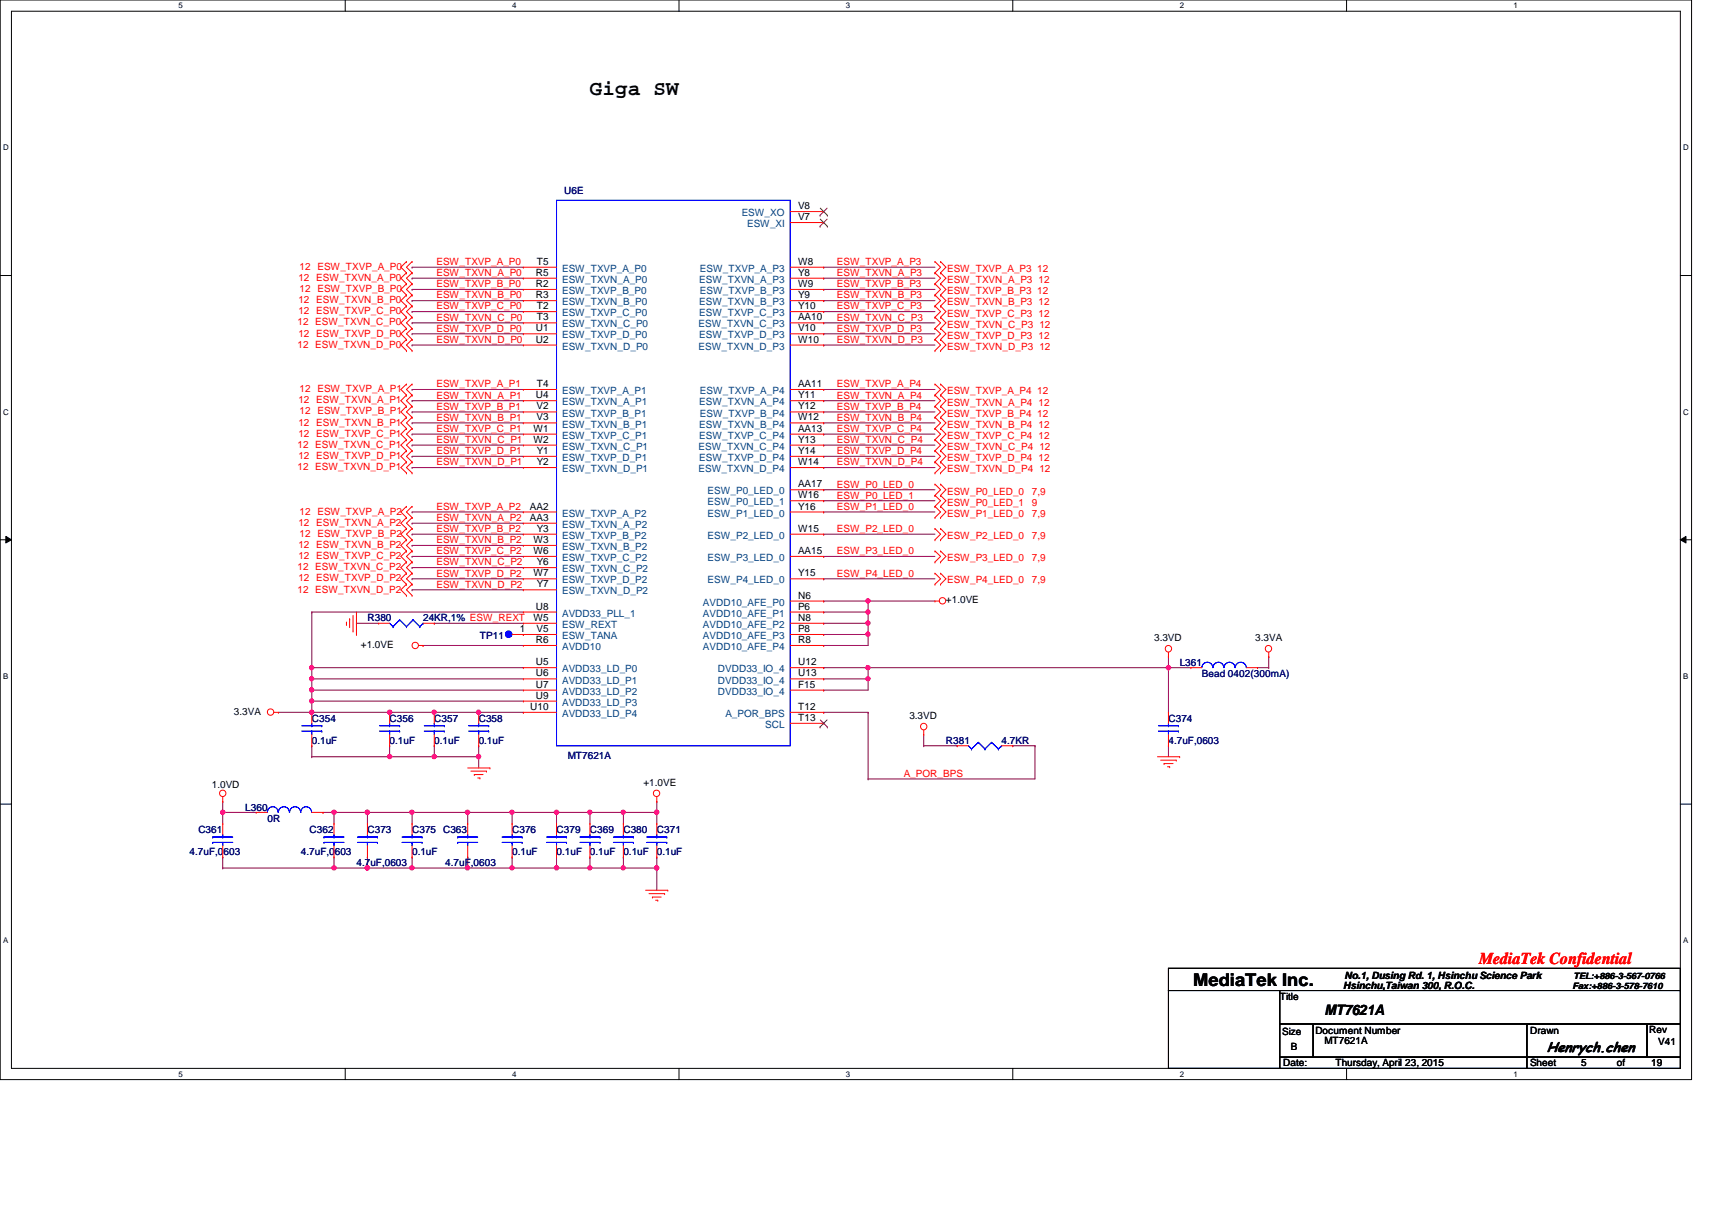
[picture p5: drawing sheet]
<svg xmlns="http://www.w3.org/2000/svg" width="297mm" height="210mm" viewBox="0 0 297 210" stroke-linecap="round" stroke-linejoin="round" font-family="sans-serif">
<path d="M0 0h293.5v187.3h-293.5zM2 1.9h289.5v183.4h-289.5z" fill="none" stroke="#000" stroke-width=".17"/>
<g fill="#fff">
<path d="M30.9 .2h.8v1.5h-.8z"/>
<path d="M30.9 185.5h.8v1.6h-.8z"/>
</g>
<path d="M59.9 0v1.9M59.9 185.3v2" fill="none" stroke="#000" stroke-width=".17"/>
<g fill="#fff">
<path d="M88.9 .2h.7v1.5h-.7z"/>
<path d="M88.9 185.5h.7v1.6h-.7z"/>
</g>
<path d="M117.8 0v1.9M117.8 185.3v2" fill="none" stroke="#000" stroke-width=".17"/>
<g fill="#fff">
<path d="M146.8 .2h.7v1.5h-.7z"/>
<path d="M146.8 185.5h.7v1.6h-.7z"/>
</g>
<path d="M175.7 0v1.9M175.7 185.3v2" fill="none" stroke="#000" stroke-width=".17"/>
<g fill="#fff">
<path d="M204.7 .2h.7v1.5h-.7z"/>
<path d="M204.7 185.5h.7v1.6h-.7z"/>
</g>
<path d="M233.6 0v1.9M233.6 185.3v2" fill="none" stroke="#000" stroke-width=".17"/>
<g fill="#fff">
<path d="M262.6 .2h.8v1.5h-.8z"/>
<path d="M262.6 185.5h.8v1.6h-.8z"/>
<path d="M.5 24.8h1v1.6h-1z"/>
<path d="M292.1 24.8h.9v1.6h-.9z"/>
<path d="M.5 70.7h1v1.5h-1z"/>
<path d="M292.1 70.7h.9v1.5h-.9z"/>
</g>
<path d="M0 47.8h2M291.5 47.8h2" fill="none" stroke="#000" stroke-width=".17"/>
<g fill="#fff">
<path d="M.5 116.5h.9v1.6h-.9z"/>
<path d="M292.1 116.5h.8v1.6h-.8z"/>
</g>
<path d="M0 93.6h2M1 93l1 .6-1 .6zM291.5 93.6l1-.6v1.2zM291.5 93.6h2" fill="none" stroke="#000" stroke-width=".17"/>
<path d="M1 93l1 .6-1 .6zM291.5 93.6l1-.6v1.2z" fill="#000"/>
<g fill="#fff">
<path d="M.5 162.4h.9v1.5h-.9z"/>
<path d="M292.1 162.4h.8v1.5h-.8z"/>
</g>
<path d="M0 139.5h2M291.5 139.5h2" fill="none" stroke="#000" stroke-width=".17"/>
<g fill="none" stroke="#800040" stroke-width=".17">
<path d="M142.9 85h.1M142.9 86.9h.1M142.9 88.8h.1M142.9 92.7h.1M142.9 96.5h.1M142.9 85h19.3M142.9 86.9h19.3M142.9 88.8h19.3M142.9 92.7h19.3M142.9 96.5h19.3M142.9 100.4h.1M142.9 100.4h19.3"/>
<path d="M54.1 129.4h.1M54.1 131.3h.1M54.1 129.4v1.9M67.6 129.4h.1M67.6 129.4v1.9h-13.5M58 140.9h.1M58 140.9h5.8"/>
</g>
<circle cx="63.7" cy="140.9" r=".37" fill="#f0f"/>
<circle cx="63.7" cy="140.9" r=".37" fill="none" stroke="#f0f" stroke-width=".17"/>
<circle cx="58" cy="140.9" r=".37" fill="#f0f"/>
<circle cx="58" cy="140.9" r=".37" fill="none" stroke="#f0f" stroke-width=".17"/>
<path d="M58 148.7h.1M58 148.7v1.9M108.2 150.6h.1M108.2 150.6h5.8" fill="none" stroke="#800040" stroke-width=".17"/>
<circle cx="113.9" cy="150.6" r=".37" fill="#f0f"/>
<circle cx="113.9" cy="150.6" r=".37" fill="none" stroke="#f0f" stroke-width=".17"/>
<circle cx="108.1" cy="150.6" r=".37" fill="#f0f"/>
<circle cx="108.1" cy="150.6" r=".37" fill="none" stroke="#f0f" stroke-width=".17"/>
<path d="M38.6 140.9h.1M38.6 140.9h5.8" fill="none" stroke="#800040" stroke-width=".17"/>
<circle cx="38.7" cy="140.9" r=".37" fill="#f0f"/>
<circle cx="38.7" cy="140.9" r=".37" fill="none" stroke="#f0f" stroke-width=".17"/>
<path d="M38.6 140.9h.1M38.6 140.9v2M71.5 150.6h.1M71.5 150.6h9.6M96.6 140.9h.1M96.6 140.9v2" fill="none" stroke="#800040" stroke-width=".17"/>
<circle cx="81.1" cy="150.6" r=".37" fill="#f0f"/>
<circle cx="81.1" cy="150.6" r=".37" fill="none" stroke="#f0f" stroke-width=".17"/>
<path d="M56 140.9h.1M56 140.9h2M88.9 140.9h.1M88.9 140.9v2" fill="none" stroke="#800040" stroke-width=".17"/>
<circle cx="88.8" cy="140.9" r=".37" fill="#f0f"/>
<circle cx="88.8" cy="140.9" r=".37" fill="none" stroke="#f0f" stroke-width=".17"/>
<path d="M71.5 148.7h.1M71.5 148.7v1.9" fill="none" stroke="#800040" stroke-width=".17"/>
<circle cx="71.5" cy="150.6" r=".37" fill="#f0f"/>
<circle cx="71.5" cy="150.6" r=".37" fill="none" stroke="#f0f" stroke-width=".17"/>
<path d="M63.8 140.9h.1M63.8 140.9h7.7" fill="none" stroke="#800040" stroke-width=".17"/>
<circle cx="71.5" cy="140.9" r=".37" fill="#f0f"/>
<circle cx="71.5" cy="140.9" r=".37" fill="none" stroke="#f0f" stroke-width=".17"/>
<circle cx="63.7" cy="140.9" r=".37" fill="#f0f"/>
<circle cx="63.7" cy="140.9" r=".37" fill="none" stroke="#f0f" stroke-width=".17"/>
<path d="M114 139h.1M114 139v1.9M71.5 140.9h.1M71.5 140.9v2" fill="none" stroke="#800040" stroke-width=".17"/>
<circle cx="113.9" cy="140.9" r=".37" fill="#f0f"/>
<circle cx="113.9" cy="140.9" r=".37" fill="none" stroke="#f0f" stroke-width=".17"/>
<path d="M38.6 150.6h.1M38.6 148.7h.1M38.6 150.6h19.4M38.6 148.7v1.9M81.1 140.9h.1M81.1 140.9v2" fill="none" stroke="#800040" stroke-width=".17"/>
<circle cx="81.1" cy="140.9" r=".37" fill="#f0f"/>
<circle cx="81.1" cy="140.9" r=".37" fill="none" stroke="#f0f" stroke-width=".17"/>
<path d="M58 150.6h.1M63.8 148.7h.1M63.8 140.9h.1M63.8 140.9v2M63.8 148.7v1.9h-5.8M71.5 140.9h.1M71.5 140.9h9.6M81.1 148.7h.1M81.1 148.7v1.9" fill="none" stroke="#800040" stroke-width=".17"/>
<circle cx="63.7" cy="150.6" r=".37" fill="#f0f"/>
<circle cx="63.7" cy="150.6" r=".37" fill="none" stroke="#f0f" stroke-width=".17"/>
<circle cx="58" cy="150.6" r=".37" fill="#f0f"/>
<circle cx="58" cy="150.6" r=".37" fill="none" stroke="#f0f" stroke-width=".17"/>
<path d="M102.4 148.7h.1M102.4 140.9h.1M102.4 140.9v2M102.4 148.7v1.9" fill="none" stroke="#800040" stroke-width=".17"/>
<circle cx="102.3" cy="140.9" r=".37" fill="#f0f"/>
<circle cx="102.3" cy="140.9" r=".37" fill="none" stroke="#f0f" stroke-width=".17"/>
<g fill="none" stroke="#800040" stroke-width=".17">
<path d="M88.9 148.7h.1M88.9 148.7v1.9M96.6 148.7h.1M96.6 148.7v1.9M108.2 148.7h.1M108.2 140.9h.1M108.2 140.9v2M108.2 148.7v1.9M114 140.9h.1M114 148.7h.1M114 150.6h.1M114 140.9v2"/>
<path d="M114 148.7v5.7"/>
</g>
<circle cx="113.9" cy="150.6" r=".37" fill="#f0f"/>
<circle cx="113.9" cy="150.6" r=".37" fill="none" stroke="#f0f" stroke-width=".17"/>
<g fill="none" stroke="#800040" stroke-width=".17">
<path d="M71.5 46.4h.1M71.5 48.3h.1M71.5 50.2h.1M71.5 52.2h.1M71.5 54.1h.1M71.5 56h.1M71.5 57.9h.1M71.5 59.9h.1M71.5 46.4h19.3M71.5 48.3h19.3M71.5 50.2h19.3M71.5 52.2h19.3"/>
<path d="M71.5 54.1h19.3M71.5 56h19.3M71.5 57.9h19.3M71.5 59.9h19.3M142.9 46.4h.1M142.9 48.3h.1M142.9 50.2h.1M142.9 52.2h.1M142.9 54.1h.1M142.9 56h.1M142.9 57.9h.1M142.9 59.9h.1"/>
<path d="M142.9 46.4h19.3M142.9 48.3h19.3M142.9 50.2h19.3M142.9 52.2h19.3M142.9 54.1h19.3M142.9 56h19.3M142.9 57.9h19.3M142.9 59.9h19.3M71.5 67.6h.1M71.5 69.5h.1M71.5 71.5h.1M71.5 73.4h.1"/>
<path d="M71.5 75.3h.1M71.5 77.2h.1M71.5 79.2h.1M71.5 67.6h19.3M71.5 69.5h19.3M71.5 71.5h19.3M71.5 73.4h19.3M71.5 75.3h19.3M71.5 77.2h19.3M71.5 79.2h19.3M142.9 67.6h.1M142.9 69.5h.1"/>
<path d="M142.9 71.5h.1M142.9 73.4h.1M142.9 75.3h.1M142.9 77.2h.1M142.9 79.2h.1M142.9 67.6h19.3M142.9 69.5h19.3M142.9 71.5h19.3M142.9 73.4h19.3M142.9 75.3h19.3M142.9 77.2h19.3M142.9 79.2h19.3"/>
<path d="M71.5 81.1h.1M71.5 88.8h.1M71.5 90.8h.1M71.5 92.7h.1M71.5 94.6h.1M71.5 96.5h.1M71.5 98.5h.1M71.5 81.1h19.3M71.5 88.8h19.3M71.5 90.8h19.3M71.5 92.7h19.3M71.5 94.6h19.3"/>
<path d="M71.5 96.5h19.3M71.5 98.5h19.3M142.9 81.1h.1M142.9 81.1h19.3M54.1 115.8h.1M54.1 117.8h.1M54.1 119.7h.1M54.1 115.8h36.7M54.1 117.8h36.7M54.1 119.7h36.7M71.5 100.4h.1M71.5 102.3h.1"/>
<path d="M71.5 100.4h19.3M71.5 102.3h19.3M142.9 110.1h.1M142.9 112h.1M142.9 106.2h.1M142.9 110.1h7.7M142.9 112h7.7M142.9 106.2h7.7M58 140.9h.1M58 140.9v2"/>
</g>
<circle cx="54.1" cy="119.7" r=".38" fill="#f0f"/>
<circle cx="54.1" cy="119.7" r=".38" fill="none" stroke="#f0f" stroke-width=".17"/>
<path d="M54.1 121.6h.1M54.1 121.6h36.7" fill="none" stroke="#800040" stroke-width=".17"/>
<circle cx="54.1" cy="121.6" r=".37" fill="#f0f"/>
<circle cx="54.1" cy="121.6" r=".37" fill="none" stroke="#f0f" stroke-width=".17"/>
<g fill="none" stroke="#800040" stroke-width=".17">
<path d="M54.1 106.2h.1M54.1 106.2h36.7M61.8 108.1h.1M61.8 108.1h3.9M73.4 112h.1M73.4 112h17.4M75.3 108.1h.1M75.3 108.1h15.5M142.9 108.1h.1M142.9 108.1h7.7M202.7 115.8h.1M202.7 115.8v7.8"/>
<path d="M38.6 139h.1M38.6 139v1.9M202.7 129.4h.1M202.7 129.4v1.9"/>
</g>
<circle cx="202.7" cy="115.8" r=".38" fill="#f0f"/>
<circle cx="202.7" cy="115.8" r=".38" fill="none" stroke="#f0f" stroke-width=".17"/>
<path d="M142.9 119.7h.1M142.9 119.7h7.7M150.6 110.1h.1M150.6 110.1v1.9M202.7 113.9h.1M202.7 113.9v1.9M142.9 123.6h.1M142.9 123.6h7.7M150.6 123.6h.1M150.6 123.6v11.5" fill="none" stroke="#800040" stroke-width=".17"/>
<circle cx="150.6" cy="110" r=".38" fill="#f0f"/>
<circle cx="150.6" cy="110" r=".38" fill="none" stroke="#f0f" stroke-width=".17"/>
<path d="M142.9 104.3h.1M142.9 104.3h7.7M150.6 104.3h.1M150.6 106.2h.1M150.6 104.3v3.8" fill="none" stroke="#800040" stroke-width=".17"/>
<circle cx="150.6" cy="106.2" r=".38" fill="#f0f"/>
<circle cx="150.6" cy="106.2" r=".38" fill="none" stroke="#f0f" stroke-width=".17"/>
<path d="M150.6 108.1h.1M150.6 108.1v2" fill="none" stroke="#800040" stroke-width=".17"/>
<circle cx="150.6" cy="108.1" r=".37" fill="#f0f"/>
<circle cx="150.6" cy="108.1" r=".37" fill="none" stroke="#f0f" stroke-width=".17"/>
<path d="M108.2 140.9h.1M108.2 140.9h5.8" fill="none" stroke="#800040" stroke-width=".17"/>
<circle cx="113.9" cy="140.9" r=".37" fill="#f0f"/>
<circle cx="113.9" cy="140.9" r=".37" fill="none" stroke="#f0f" stroke-width=".17"/>
<circle cx="108.1" cy="140.9" r=".37" fill="#f0f"/>
<circle cx="108.1" cy="140.9" r=".37" fill="none" stroke="#f0f" stroke-width=".17"/>
<path d="M150.6 104.3h.1M150.6 104.3h11.6" fill="none" stroke="#800040" stroke-width=".17"/>
<circle cx="150.6" cy="104.2" r=".37" fill="#f0f"/>
<circle cx="150.6" cy="104.2" r=".37" fill="none" stroke="#f0f" stroke-width=".17"/>
<path d="M54.1 117.8h.1M54.1 117.8v1.9" fill="none" stroke="#800040" stroke-width=".17"/>
<circle cx="54.1" cy="117.7" r=".37" fill="#f0f"/>
<circle cx="54.1" cy="117.7" r=".37" fill="none" stroke="#f0f" stroke-width=".17"/>
<path d="M54.1 115.8h.1M54.1 115.8v2" fill="none" stroke="#800040" stroke-width=".17"/>
<circle cx="54.1" cy="115.8" r=".38" fill="#f0f"/>
<circle cx="54.1" cy="115.8" r=".38" fill="none" stroke="#f0f" stroke-width=".17"/>
<path d="M142.9 117.8h.1M150.6 115.8h.1M150.6 115.8v2h-7.7" fill="none" stroke="#800040" stroke-width=".17"/>
<circle cx="150.6" cy="115.8" r=".38" fill="#f0f"/>
<circle cx="150.6" cy="115.8" r=".38" fill="none" stroke="#f0f" stroke-width=".17"/>
<g fill="none" stroke="#800040" stroke-width=".17">
<path d="M54.1 115.8h.1M54.1 106.2v9.6M142.9 115.8h.1M142.9 115.8h59.8M150.6 115.8h.1M150.6 117.8h.1M150.6 117.8v1.9M150.6 135.1h.1M160.3 129.4h.1M160.3 127.4v2M160.3 129.4h5.8M166.1 129.4h.1"/>
<path d="M179.6 129.4h.1M179.6 129.4v5.7h-29"/>
</g>
<circle cx="150.6" cy="117.7" r=".37" fill="#f0f"/>
<circle cx="150.6" cy="117.7" r=".37" fill="none" stroke="#f0f" stroke-width=".17"/>
<path d="M63.8 150.6h.1M63.8 150.6h7.7" fill="none" stroke="#800040" stroke-width=".17"/>
<circle cx="63.7" cy="150.6" r=".37" fill="#f0f"/>
<circle cx="63.7" cy="150.6" r=".37" fill="none" stroke="#f0f" stroke-width=".17"/>
<path d="M48.3 123.6h5.8M54.1 121.6h.1M54.1 123.6h.1M54.1 121.6v2" fill="none" stroke="#800040" stroke-width=".17"/>
<circle cx="54.1" cy="123.5" r=".37" fill="#f0f"/>
<circle cx="54.1" cy="123.5" r=".37" fill="none" stroke="#f0f" stroke-width=".17"/>
<path d="M75.3 129.4h.1M75.3 131.3h.1M75.3 129.4v1.9M83.1 129.4h.1M83.1 129.4v1.9h-7.8" fill="none" stroke="#800040" stroke-width=".17"/>
<circle cx="83" cy="131.2" r=".37" fill="#f0f"/>
<circle cx="83" cy="131.2" r=".37" fill="none" stroke="#f0f" stroke-width=".17"/>
<path d="M83.1 131.3h.1M83.1 131.3v1.9" fill="none" stroke="#800040" stroke-width=".17"/>
<circle cx="83" cy="131.2" r=".37" fill="#f0f"/>
<circle cx="83" cy="131.2" r=".37" fill="none" stroke="#f0f" stroke-width=".17"/>
<path d="M54.1 119.7h.1M54.1 119.7v1.9M67.6 131.3h.1M67.6 131.3h7.7" fill="none" stroke="#800040" stroke-width=".17"/>
<circle cx="75.3" cy="131.2" r=".37" fill="#f0f"/>
<circle cx="75.3" cy="131.2" r=".37" fill="none" stroke="#f0f" stroke-width=".17"/>
<circle cx="67.6" cy="131.2" r=".37" fill="#f0f"/>
<circle cx="67.6" cy="131.2" r=".37" fill="none" stroke="#f0f" stroke-width=".17"/>
<path d="M75.3 123.6h7.8M83.1 123.6h.1" fill="none" stroke="#800040" stroke-width=".17"/>
<circle cx="83" cy="123.5" r=".37" fill="#f0f"/>
<circle cx="83" cy="123.5" r=".37" fill="none" stroke="#f0f" stroke-width=".17"/>
<path d="M54.1 123.6h13.5M67.6 123.6h.1" fill="none" stroke="#800040" stroke-width=".17"/>
<circle cx="67.6" cy="123.5" r=".37" fill="#f0f"/>
<circle cx="67.6" cy="123.5" r=".37" fill="none" stroke="#f0f" stroke-width=".17"/>
<path d="M67.6 123.6h7.7M75.3 123.6h.1M83.1 123.6h7.7M90.8 123.6h.1" fill="none" stroke="#800040" stroke-width=".17"/>
<circle cx="75.3" cy="123.5" r=".37" fill="#f0f"/>
<circle cx="75.3" cy="123.5" r=".37" fill="none" stroke="#f0f" stroke-width=".17"/>
<path d="M202.7 115.8h.1M202.7 115.8h3.9M218.2 115.8h1.9M220.1 115.8h.1M220.1 113.9h.1M220.1 113.9v1.9M175.7 129.4h.1M175.7 129.4h3.9M81.1 140.9h.1M81.1 150.6h15.5M81.1 140.9h7.8M88.9 150.6h.1" fill="none" stroke="#800040" stroke-width=".17"/>
<circle cx="88.8" cy="150.6" r=".37" fill="#f0f"/>
<circle cx="88.8" cy="150.6" r=".37" fill="none" stroke="#f0f" stroke-width=".17"/>
<path d="M88.9 140.9h.1M88.9 140.9h7.7M102.4 150.6h.1M102.4 150.6h5.8" fill="none" stroke="#800040" stroke-width=".17"/>
<circle cx="102.3" cy="150.6" r=".37" fill="#f0f"/>
<circle cx="102.3" cy="150.6" r=".37" fill="none" stroke="#f0f" stroke-width=".17"/>
<path d="M96.6 150.6h.1M96.6 150.6h5.8" fill="none" stroke="#800040" stroke-width=".17"/>
<circle cx="96.6" cy="150.6" r=".37" fill="#f0f"/>
<circle cx="96.6" cy="150.6" r=".37" fill="none" stroke="#f0f" stroke-width=".17"/>
<path d="M96.6 140.9h.1M96.6 140.9h11.6M102.4 140.9h.1" fill="none" stroke="#800040" stroke-width=".17"/>
<circle cx="96.6" cy="140.9" r=".37" fill="#f0f"/>
<circle cx="96.6" cy="140.9" r=".37" fill="none" stroke="#f0f" stroke-width=".17"/>
<g fill="none" stroke="#f00" stroke-width=".17">
<path d="M137.1 36.7h5.8M137.1 38.6h5.8M142.9 36.7h.1M142.9 38.6h.1M70.5 45.4h.1M70.5 47.3h.1M70.5 49.2h.1M70.5 51.2h.1M70.5 53.1h.1M70.5 55h.1M70.5 57h.1M70.5 58.9h.1"/>
<path d="M70.5 45.4l-.9 1 .9 .9M70.5 47.3l-.9 1 .9 .9M70.5 49.2l-.9 1 .9 1M70.5 51.2l-.9 1 .9 .9M70.5 53.1l-.9 1 .9 .9M70.5 55l-.9 1 .9 1M70.5 57l-.9 .9 .9 1M70.5 58.9l-.9 1 .9 .9M71.5 45.4h.1M71.5 47.3h.1M71.5 49.2h.1M71.5 51.2h.1"/>
<path d="M71.5 53.1h.1M71.5 55h.1M71.5 57h.1M71.5 58.9h.1M71.5 45.4l-1 1 1 .9M71.5 47.3l-1 1 1 .9M71.5 49.2l-1 1 1 1M71.5 51.2l-1 1 1 .9M71.5 53.1l-1 1 1 .9M71.5 55l-1 1 1 1M71.5 57l-1 .9 1 1M71.5 58.9l-1 1 1 .9"/>
<path d="M90.8 46.4h.1M90.8 48.3h.1M90.8 50.2h.1M90.8 52.2h.1M90.8 54.1h.1M90.8 59.9h.1M90.8 56h.1M90.8 57.9h.1M90.8 46.4h5.8M90.8 48.3h5.8M90.8 50.2h5.8M90.8 52.2h5.8"/>
<path d="M90.8 54.1h5.8M90.8 59.9h5.8M90.8 56h5.8M90.8 57.9h5.8M137.1 46.4h5.8M137.1 48.3h5.8M137.1 50.2h5.8M137.1 52.2h5.8M137.1 54.1h5.8M137.1 59.9h5.8M137.1 56h5.8M137.1 57.9h5.8"/>
<path d="M142.9 46.4h.1M142.9 48.3h.1M142.9 50.2h.1M142.9 52.2h.1M142.9 54.1h.1M142.9 56h.1M142.9 57.9h.1M142.9 59.9h.1M162.2 45.4h.1M162.2 47.3h.1M162.2 49.2h.1M162.2 51.2h.1"/>
<path d="M162.2 53.1h.1M162.2 55h.1M162.2 57h.1M162.2 58.9h.1M162.2 45.4l1 1-1 .9M162.2 47.3l1 1-1 .9M162.2 49.2l1 1-1 1M162.2 51.2l1 1-1 .9M162.2 53.1l1 1-1 .9M162.2 55l1 1-1 1M162.2 57l1 .9-1 1M162.2 58.9l1 1-1 .9"/>
<path d="M163.2 45.4h.1M163.2 47.3h.1M163.2 49.2h.1M163.2 51.2h.1M163.2 53.1h.1M163.2 55h.1M163.2 57h.1M163.2 58.9h.1M163.2 45.4l.9 1-.9 .9M163.2 47.3l.9 1-.9 .9M163.2 49.2l.9 1-.9 1M163.2 51.2l.9 1-.9 .9"/>
<path d="M163.2 53.1l.9 1-.9 .9M163.2 55l.9 1-.9 1M163.2 57l.9 .9-.9 1M163.2 58.9l.9 1-.9 .9M70.5 60.8h.1M70.5 66.6h.1M70.5 68.5h.1M70.5 70.5h.1M70.5 72.4h.1M70.5 74.3h.1M70.5 76.3h.1M70.5 78.2h.1"/>
<path d="M70.5 66.6l-.9 1 .9 .9M70.5 68.5l-.9 1 .9 1M70.5 70.5l-.9 1 .9 .9M70.5 72.4l-.9 1 .9 .9M70.5 74.3l-.9 1 .9 1M70.5 76.3l-.9 .9 .9 1M70.5 78.2l-.9 1 .9 .9M71.5 60.8h.1M71.5 66.6h.1M71.5 68.5h.1M71.5 70.5h.1M71.5 72.4h.1"/>
<path d="M71.5 74.3h.1M71.5 76.3h.1M71.5 78.2h.1M71.5 66.6l-1 1 1 .9M71.5 68.5l-1 1 1 1M71.5 70.5l-1 1 1 .9M71.5 72.4l-1 1 1 .9M71.5 74.3l-1 1 1 1M71.5 76.3l-1 .9 1 1M71.5 78.2l-1 1 1 .9M90.8 67.6h.1M90.8 69.5h.1"/>
<path d="M90.8 71.5h.1M90.8 73.4h.1M90.8 75.3h.1M90.8 77.2h.1M90.8 79.2h.1M90.8 67.6h5.8M90.8 69.5h5.8M90.8 71.5h5.8M90.8 73.4h5.8M90.8 75.3h5.8M90.8 77.2h5.8M90.8 79.2h5.8"/>
<path d="M137.1 67.6h5.8M137.1 69.5h5.8M137.1 71.5h5.8M137.1 73.4h5.8M137.1 75.3h5.8M137.1 77.2h5.8M137.1 79.2h5.8M142.9 67.6h.1M142.9 69.5h.1M142.9 71.5h.1M142.9 73.4h.1M142.9 75.3h.1"/>
<path d="M142.9 77.2h.1M142.9 79.2h.1M162.2 60.8h.1M162.2 66.6h.1M162.2 68.5h.1M162.2 70.5h.1M162.2 72.4h.1M162.2 74.3h.1M162.2 76.3h.1M162.2 78.2h.1M162.2 66.6l1 1-1 .9M162.2 68.5l1 1-1 1"/>
<path d="M162.2 70.5l1 1-1 .9M162.2 72.4l1 1-1 .9M162.2 74.3l1 1-1 1M162.2 76.3l1 .9-1 1M162.2 78.2l1 1-1 .9M163.2 60.8h.1M163.2 66.6h.1M163.2 68.5h.1M163.2 70.5h.1M163.2 72.4h.1M163.2 74.3h.1M163.2 76.3h.1"/>
<path d="M163.2 78.2h.1M163.2 66.6l.9 1-.9 .9M163.2 68.5l.9 1-.9 1M163.2 70.5l.9 1-.9 .9M163.2 72.4l.9 1-.9 .9M163.2 74.3l.9 1-.9 1M163.2 76.3l.9 .9-.9 1M163.2 78.2l.9 1-.9 .9M70.5 80.1h.1M70.5 82h.1M70.5 87.8h.1M70.5 89.8h.1"/>
<path d="M70.5 91.7h.1M70.5 93.6h.1M70.5 95.6h.1M70.5 97.5h.1M70.5 99.4h.1M70.5 80.1l-.9 1 .9 .9M70.5 87.8l-.9 1 .9 1M70.5 89.8l-.9 1 .9 .9M70.5 91.7l-.9 1 .9 .9M70.5 93.6l-.9 1 .9 1M70.5 95.6l-.9 .9 .9 1M70.5 97.5l-.9 1 .9 .9"/>
<path d="M70.5 99.4l-.9 1 .9 .9M71.5 80.1h.1M71.5 82h.1M71.5 87.8h.1M71.5 89.8h.1M71.5 91.7h.1M71.5 93.6h.1M71.5 95.6h.1M71.5 97.5h.1M71.5 99.4h.1M71.5 80.1l-1 1 1 .9M71.5 87.8l-1 1 1 1"/>
<path d="M71.5 89.8l-1 1 1 .9M71.5 91.7l-1 1 1 .9M71.5 93.6l-1 1 1 1M71.5 95.6l-1 .9 1 1M71.5 97.5l-1 1 1 .9M71.5 99.4l-1 1 1 .9M90.8 81.1h.1M90.8 88.8h.1M90.8 90.8h.1M90.8 92.7h.1M90.8 94.6h.1M90.8 96.5h.1"/>
<path d="M90.8 98.5h.1M90.8 81.1h5.8M90.8 88.8h5.8M90.8 90.8h5.8M90.8 92.7h5.8M90.8 94.6h5.8M90.8 96.5h5.8M90.8 98.5h5.8M137.1 81.1h5.8M137.1 88.8h5.8M137.1 92.7h5.8M137.1 96.5h5.8"/>
<path d="M137.1 85h5.8M137.1 86.9h5.8M142.9 81.1h.1M142.9 85h.1M142.9 86.9h.1M142.9 88.8h.1M142.9 92.7h.1M142.9 96.5h.1M162.2 84h.1M162.2 85.9h.1M162.2 87.8h.1M162.2 89.8h.1"/>
<path d="M162.2 91.7h.1M162.2 93.6h.1M162.2 95.6h.1M162.2 97.5h.1M162.2 99.4h.1M162.2 80.1h.1M162.2 82h.1M162.2 84l1 1-1 .9M162.2 85.9l1 1-1 .9M162.2 87.8l1 1-1 1M162.2 91.7l1 1-1 .9M162.2 95.6l1 .9-1 1"/>
<path d="M162.2 99.4l1 1-1 .9M162.2 80.1l1 1-1 .9M163.2 84h.1M163.2 85.9h.1M163.2 87.8h.1M163.2 89.8h.1M163.2 91.7h.1M163.2 93.6h.1M163.2 95.6h.1M163.2 97.5h.1M163.2 99.4h.1M163.2 80.1h.1"/>
<path d="M163.2 82h.1M163.2 84l.9 1-.9 .9M163.2 85.9l.9 1-.9 .9M163.2 87.8l.9 1-.9 1M163.2 91.7l.9 1-.9 .9M163.2 95.6l.9 .9-.9 1M163.2 99.4l.9 1-.9 .9M163.2 80.1l.9 1-.9 .9M60.1 108.3h.1M60.1 107.9v.4M60.7 107.4h.1M60.7 107.4v1.5"/>
<path d="M61.3 109.5h.1M61.3 106.8v2.7M61.8 110.1h.1M61.8 106.2v3.9M70.5 101.3h.1M70.5 103.3h.1M70.5 101.3l-.9 1 .9 1M71.5 101.3h.1M71.5 103.3h.1M71.5 101.3l-1 1 1 1M72.6 112h.8M73.4 112h.1"/>
<path d="M90.8 119.7h.1M90.8 115.8h.1M90.8 117.8h.1M90.8 100.4h.1M90.8 102.3h.1M90.8 106.2h.1M90.8 108.1h.1M90.8 110.1h.1M90.8 112h.1M90.8 112h5.8M90.8 115.8h5.8M90.8 119.7h5.8"/>
<path d="M90.8 106.2h5.8M90.8 117.8h5.8M90.8 100.4h5.8M90.8 102.3h5.8M90.8 108.1h5.8M90.8 110.1h5.8M137.1 104.3h5.8M137.1 112h5.8M137.1 115.8h5.8M137.1 119.7h5.8M137.1 106.2h5.8M137.1 117.8h5.8"/>
<path d="M137.1 100.4h5.8M137.1 108.1h5.8M137.1 110.1h5.8M142.9 104.3h.1M142.9 106.2h.1M142.9 110.1h.1M142.9 112h.1M142.9 115.8h.1M142.9 117.8h.1M142.9 100.4h.1M142.9 108.1h.1M142.9 119.7h.1"/>
<path d="M162.2 104.3h.1M162.2 101.3h.1M162.2 104.3h.8M163.2 101.3h.1M202.7 113.9h.1M202.7 113.2v.7M206.6 115.8h.1M206.6 115.8h1.9M216.3 115.8h1.9M218.2 115.8h.1M220.1 113.9h.1M220.1 113.2v.7"/>
<path d="M38.6 139h.1M38.6 138.2v.8M47.5 123.6h.8M48.3 123.6h.1M81.1 133.2h3.9M81.7 133.8h2.7M82.3 134.4h.1M82.3 134.4h1.5M82.9 135h.4M83.1 123.6h.1M83.1 129.4h.1M83.1 123.6v1.9"/>
<path d="M83.1 127.4v2M83.3 135h.1M84.4 133.8h.1M85 133.2h.1M90.8 121.6h.1M90.8 123.6h.1M90.8 123.6h5.8M90.8 121.6h5.8M114 139h.1M114 138.2v.8M137.1 123.6h5.8M137.1 125.5h5.8"/>
<path d="M142.9 123.6h.1M142.9 125.5h.1M160.3 127.4h.1M160.3 126.7v.7M166.1 129.4h.1M166.1 129.4h1.9M173.8 129.4h1.9M175.7 129.4h.1M200.8 131.3h3.9M201.4 131.9h2.7M202 132.5h.1M202 132.5h1.5"/>
<path d="M202.6 133h.3M202.9 133h.1M204.1 131.9h.1M204.7 131.3h.1M63.8 142.9h.1M63.8 148.7h.1M63.8 142.9v1.9M63.8 146.7v2M71.5 142.9h.1M71.5 148.7h.1M71.5 142.9v1.9M71.5 146.7v2"/>
<path d="M112 154.4h3.9M112.6 155h2.7M113.2 155.6h.1M113.2 155.6h1.5M113.7 156.2h.4M114 142.9h.1M114 148.7h.1M114 142.9v1.9M114 146.7v2M114.1 156.2h.1M115.3 155h.1M115.9 154.4h.1"/>
<circle cx="72" cy="112" r=".56"/>
<circle cx="163.5" cy="104.2" r=".56"/>
<circle cx="202.7" cy="112.5" r=".56"/>
<circle cx="220.1" cy="112.5" r=".56"/>
<circle cx="38.6" cy="137.6" r=".56"/>
<circle cx="46.9" cy="123.5" r=".56"/>
<circle cx="113.9" cy="137.6" r=".56"/>
<circle cx="160.3" cy="126" r=".56"/>
</g>
<path d="M202.7 168h88.8v3.8h-88.8zM202.7 171.8h19.3v13.5h-19.3zM222 171.8h69.5v5.8h-69.5zM222 177.6h5.8v5.8h-5.8zM227.8 177.6h57.9v5.8h-57.9zM264.9 177.6h20.8v5.8h-20.8zM264.9 177.6h.1M264.9 177.6v5.8M285.7 177.6h5.8v5.8h-5.8zM222 183.4h42.9v1.9h-42.9zM264.9 183.4h26.6v1.9h-26.6z" fill="none" stroke="#000" stroke-width=".17"/>
<g fill="none" stroke="#00f" stroke-width=".17">
<path d="M96.6 34.8h40.5v94.6h-40.5zM208.5 115.8a.95 .95 0 0 1 1-.9 .95 .95 0 0 1 .9 .9M210.5 115.8a.93 .93 0 0 1 .9-.9 .93 .93 0 0 1 .9 .9M212.4 115.8a.95 .95 0 0 1 .9-.9 .95 .95 0 0 1 1 .9M214.3 115.8a.95 .95 0 0 1 1-.9 .95 .95 0 0 1 .9 .9M81.3 126.8h3.5M81.3 125.9h3.5M83.1 125.9h.1M83.1 126.8h.1M83.1 125.5v.4M83.1 126.8v.6M84.8 126.8h.1"/>
<path d="M84.8 125.9h.1M168 129.4l.6 .5M168.6 129.9h.1M169.8 128.8h.1M169.8 128.8l-1.2 1.1M169.8 128.8l1.1 1.1M170.9 129.9h.1M172 128.8h.1M172 128.8l-1.1 1.1M172 128.8l1.2 1.1M173.2 129.9h.1M173.8 129.4h.1"/>
<path d="M173.8 129.4l-.6 .5M62 146.1h3.5M62 145.2h3.5M63.8 145.2h.1M63.8 146.1h.1M63.8 144.8v.4M63.8 146.1v.6M65.5 146.1h.1M65.5 145.2h.1M69.8 146.1h3.4M69.8 145.2h3.4M71.5 145.2h.1"/>
<path d="M71.5 146.1h.1M71.5 144.8v.4M71.5 146.1v.6M73.2 146.1h.1M73.2 145.2h.1M112.2 146.1h3.5M112.2 145.2h3.5M114 145.2h.1M114 146.1h.1M114 144.8v.4M114 146.1v.6M115.7 146.1h.1"/>
<path d="M115.7 145.2h.1"/>
</g>
<path d="M142.3 37.3h.1M142.3 39.2h.1M142.3 36.1l1.2 1.2M142.3 38l1.2 1.2M143.5 36.1l-1.2 1.2M143.5 38l-1.2 1.2M143.5 37.3h.1M143.5 39.2h.1M142.3 126.1h.1M142.3 124.9l1.2 1.2M143.5 124.9l-1.2 1.2M143.5 126.1h.1" fill="none" stroke="#804000" stroke-width=".17"/>
<circle cx="88.3" cy="110" r=".56" fill="#00f"/>
<circle cx="88.3" cy="110" r=".56" fill="none" stroke="#00f" stroke-width=".17"/>
<circle cx="88.3" cy="110" r=".56" fill="#00f"/>
<g fill="none" stroke="#00f" stroke-width=".17">
<path d="M67.6 108.1l.6 .6M68.2 108.7h.1M69.3 107.5h.1M69.3 107.5l-1.1 1.2M69.3 107.5l1.2 1.2M70.5 108.7h.1M71.7 107.5h.1M71.7 107.5l-1.2 1.2M71.7 107.5l1.2 1.2M72.9 108.7h.1M73.4 108.1h.1M73.4 108.1l-.5 .6"/>
<path d="M52.4 126.8h3.4M52.4 125.9h3.4M54.1 125.9h.1M54.1 126.8h.1M54.1 125.5v.4M54.1 126.8v.6M55.8 126.8h.1M55.8 125.9h.1M65.9 126.8h3.4M65.9 125.9h3.4M67.6 125.9h.1M67.6 126.8h.1"/>
<path d="M67.6 125.5v.4M67.6 126.8v.6M69.3 126.8h.1M69.3 125.9h.1M73.6 126.8h3.5M73.6 125.9h3.5M75.3 125.9h.1M75.3 126.8h.1M75.3 125.5v.4M75.3 126.8v.6M77.1 126.8h.1M77.1 125.9h.1"/>
<path d="M201 126.8h3.5M201 125.9h3.5M202.7 125.9h.1M202.7 126.8h.1M202.7 125.5v.4M202.7 126.8v.6M204.5 126.8h.1M204.5 125.9h.1M36.9 146.1h.1M36.9 145.2h.1M36.9 146.1h3.5M36.9 145.2h3.5"/>
<path d="M38.6 145.2h.1M38.6 146.1h.1M38.6 144.8v.4M38.6 146.1v.6M46.4 140.9a.95 .95 0 0 1 .9-.9 .95 .95 0 0 1 1 .9 .95 .95 0 0 1 1-.9 .95 .95 0 0 1 .9 .9M50.2 140.9a.95 .95 0 0 1 1-.9 .95 .95 0 0 1 1 .9M52.2 140.9a.93 .93 0 0 1 .9-.9 .93 .93 0 0 1 1 .9M56.2 146.1h.1M56.2 145.2h.1M56.2 146.1h3.5M56.2 145.2h3.5M58 145.2h.1"/>
<path d="M58 146.1h.1M58 144.8v.4M58 146.1v.6M79.4 146.1h.1M79.4 145.2h.1M79.4 146.1h3.5M79.4 145.2h3.5M81.1 145.2h.1M81.1 146.1h.1M81.1 144.8v.4M81.1 146.1v.6M87.1 146.1h3.5"/>
<path d="M87.1 145.2h3.5M88.9 145.2h.1M88.9 146.1h.1M88.9 144.8v.4M88.9 146.1v.6M90.6 146.1h.1M90.6 145.2h.1M94.8 146.1h3.5M94.8 145.2h3.5M96.6 145.2h.1M96.6 146.1h.1M96.6 144.8v.4"/>
<path d="M96.6 146.1v.6M98.3 146.1h.1M98.3 145.2h.1M100.6 146.1h3.5M100.6 145.2h3.5M102.4 145.2h.1M102.4 146.1h.1M102.4 144.8v.4M102.4 146.1v.6M104.1 146.1h.1M104.1 145.2h.1M106.4 146.1h3.5"/>
<path d="M106.4 145.2h3.5M108.2 145.2h.1M108.2 146.1h.1M108.2 144.8v.4M108.2 146.1v.6M109.9 146.1h.1M109.9 145.2h.1"/>
<circle cx="88.3" cy="110" r=".56"/>
</g>
<g fill="none" stroke="#f00" stroke-width=".17">
<path d="M65.7 108.1h.1M65.7 108.1h1.9M73.4 108.1h1.9M75.3 108.1h.1M88.9 110.1h1.9M90.8 110.1h.1M54.1 123.6h.1M54.1 129.4h.1M54.1 123.6v1.9M54.1 127.4v2M67.6 123.6h.1M67.6 129.4h.1"/>
<path d="M67.6 123.6v1.9M67.6 127.4v2M75.3 123.6h.1M75.3 129.4h.1M75.3 123.6v1.9M75.3 127.4v2M202.7 123.6h.1M202.7 129.4h.1M202.7 123.6v1.9M202.7 127.4v2M38.6 142.9h.1M38.6 148.7h.1"/>
<path d="M38.6 142.9v1.9M38.6 146.7v2M44.4 140.9h.1M44.4 140.9h2M54.1 140.9h1.9M56 140.9h.1M58 142.9h.1M58 148.7h.1M58 142.9v1.9M58 146.7v2M81.1 142.9h.1M81.1 148.7h.1"/>
<path d="M81.1 142.9v1.9M81.1 146.7v2M88.9 142.9h.1M88.9 148.7h.1M88.9 142.9v1.9M88.9 146.7v2M96.6 142.9h.1M96.6 148.7h.1M96.6 142.9v1.9M96.6 146.7v2M102.4 142.9h.1M102.4 148.7h.1"/>
<path d="M102.4 142.9v1.9M102.4 146.7v2M108.2 142.9h.1M108.2 148.7h.1M108.2 142.9v1.9M108.2 146.7v2"/>
</g>
<circle cx="63.7" cy="140.9" r=".37" fill="#f0f"/>
<circle cx="63.7" cy="140.9" r=".37" fill="none" stroke="#f0f" stroke-width=".17"/>
<circle cx="58" cy="140.9" r=".37" fill="#f0f"/>
<circle cx="58" cy="140.9" r=".37" fill="none" stroke="#f0f" stroke-width=".17"/>
<circle cx="113.9" cy="150.6" r=".37" fill="#f0f"/>
<circle cx="113.9" cy="150.6" r=".37" fill="none" stroke="#f0f" stroke-width=".17"/>
<circle cx="108.1" cy="150.6" r=".37" fill="#f0f"/>
<circle cx="108.1" cy="150.6" r=".37" fill="none" stroke="#f0f" stroke-width=".17"/>
<circle cx="38.7" cy="140.9" r=".37" fill="#f0f"/>
<circle cx="38.7" cy="140.9" r=".37" fill="none" stroke="#f0f" stroke-width=".17"/>
<circle cx="81.1" cy="150.6" r=".37" fill="#f0f"/>
<circle cx="81.1" cy="150.6" r=".37" fill="none" stroke="#f0f" stroke-width=".17"/>
<circle cx="88.8" cy="140.9" r=".37" fill="#f0f"/>
<circle cx="88.8" cy="140.9" r=".37" fill="none" stroke="#f0f" stroke-width=".17"/>
<circle cx="71.5" cy="150.6" r=".37" fill="#f0f"/>
<circle cx="71.5" cy="150.6" r=".37" fill="none" stroke="#f0f" stroke-width=".17"/>
<circle cx="71.5" cy="140.9" r=".37" fill="#f0f"/>
<circle cx="71.5" cy="140.9" r=".37" fill="none" stroke="#f0f" stroke-width=".17"/>
<circle cx="63.7" cy="140.9" r=".37" fill="#f0f"/>
<circle cx="63.7" cy="140.9" r=".37" fill="none" stroke="#f0f" stroke-width=".17"/>
<circle cx="113.9" cy="140.9" r=".37" fill="#f0f"/>
<circle cx="113.9" cy="140.9" r=".37" fill="none" stroke="#f0f" stroke-width=".17"/>
<circle cx="81.1" cy="140.9" r=".37" fill="#f0f"/>
<circle cx="81.1" cy="140.9" r=".37" fill="none" stroke="#f0f" stroke-width=".17"/>
<circle cx="63.7" cy="150.6" r=".37" fill="#f0f"/>
<circle cx="63.7" cy="150.6" r=".37" fill="none" stroke="#f0f" stroke-width=".17"/>
<circle cx="58" cy="150.6" r=".37" fill="#f0f"/>
<circle cx="58" cy="150.6" r=".37" fill="none" stroke="#f0f" stroke-width=".17"/>
<circle cx="102.3" cy="140.9" r=".37" fill="#f0f"/>
<circle cx="102.3" cy="140.9" r=".37" fill="none" stroke="#f0f" stroke-width=".17"/>
<circle cx="113.9" cy="150.6" r=".37" fill="#f0f"/>
<circle cx="113.9" cy="150.6" r=".37" fill="none" stroke="#f0f" stroke-width=".17"/>
<circle cx="54.1" cy="119.7" r=".38" fill="#f0f"/>
<circle cx="54.1" cy="119.7" r=".38" fill="none" stroke="#f0f" stroke-width=".17"/>
<circle cx="54.1" cy="121.6" r=".37" fill="#f0f"/>
<circle cx="54.1" cy="121.6" r=".37" fill="none" stroke="#f0f" stroke-width=".17"/>
<circle cx="202.7" cy="115.8" r=".38" fill="#f0f"/>
<circle cx="202.7" cy="115.8" r=".38" fill="none" stroke="#f0f" stroke-width=".17"/>
<circle cx="150.6" cy="110" r=".38" fill="#f0f"/>
<circle cx="150.6" cy="110" r=".38" fill="none" stroke="#f0f" stroke-width=".17"/>
<circle cx="150.6" cy="106.2" r=".38" fill="#f0f"/>
<circle cx="150.6" cy="106.2" r=".38" fill="none" stroke="#f0f" stroke-width=".17"/>
<circle cx="150.6" cy="108.1" r=".37" fill="#f0f"/>
<circle cx="150.6" cy="108.1" r=".37" fill="none" stroke="#f0f" stroke-width=".17"/>
<circle cx="113.9" cy="140.9" r=".37" fill="#f0f"/>
<circle cx="113.9" cy="140.9" r=".37" fill="none" stroke="#f0f" stroke-width=".17"/>
<circle cx="108.1" cy="140.9" r=".37" fill="#f0f"/>
<circle cx="108.1" cy="140.9" r=".37" fill="none" stroke="#f0f" stroke-width=".17"/>
<circle cx="150.6" cy="104.2" r=".37" fill="#f0f"/>
<circle cx="150.6" cy="104.2" r=".37" fill="none" stroke="#f0f" stroke-width=".17"/>
<circle cx="54.1" cy="117.7" r=".37" fill="#f0f"/>
<circle cx="54.1" cy="117.7" r=".37" fill="none" stroke="#f0f" stroke-width=".17"/>
<circle cx="54.1" cy="115.8" r=".38" fill="#f0f"/>
<circle cx="54.1" cy="115.8" r=".38" fill="none" stroke="#f0f" stroke-width=".17"/>
<circle cx="150.6" cy="115.8" r=".38" fill="#f0f"/>
<circle cx="150.6" cy="115.8" r=".38" fill="none" stroke="#f0f" stroke-width=".17"/>
<circle cx="150.6" cy="117.7" r=".37" fill="#f0f"/>
<circle cx="150.6" cy="117.7" r=".37" fill="none" stroke="#f0f" stroke-width=".17"/>
<circle cx="63.7" cy="150.6" r=".37" fill="#f0f"/>
<circle cx="63.7" cy="150.6" r=".37" fill="none" stroke="#f0f" stroke-width=".17"/>
<circle cx="54.1" cy="123.5" r=".37" fill="#f0f"/>
<circle cx="54.1" cy="123.5" r=".37" fill="none" stroke="#f0f" stroke-width=".17"/>
<circle cx="83" cy="131.2" r=".37" fill="#f0f"/>
<circle cx="83" cy="131.2" r=".37" fill="none" stroke="#f0f" stroke-width=".17"/>
<circle cx="83" cy="131.2" r=".37" fill="#f0f"/>
<circle cx="83" cy="131.2" r=".37" fill="none" stroke="#f0f" stroke-width=".17"/>
<circle cx="75.3" cy="131.2" r=".37" fill="#f0f"/>
<circle cx="75.3" cy="131.2" r=".37" fill="none" stroke="#f0f" stroke-width=".17"/>
<circle cx="67.6" cy="131.2" r=".37" fill="#f0f"/>
<circle cx="67.6" cy="131.2" r=".37" fill="none" stroke="#f0f" stroke-width=".17"/>
<circle cx="83" cy="123.5" r=".37" fill="#f0f"/>
<circle cx="83" cy="123.5" r=".37" fill="none" stroke="#f0f" stroke-width=".17"/>
<circle cx="67.6" cy="123.5" r=".37" fill="#f0f"/>
<circle cx="67.6" cy="123.5" r=".37" fill="none" stroke="#f0f" stroke-width=".17"/>
<circle cx="75.3" cy="123.5" r=".37" fill="#f0f"/>
<circle cx="75.3" cy="123.5" r=".37" fill="none" stroke="#f0f" stroke-width=".17"/>
<circle cx="88.8" cy="150.6" r=".37" fill="#f0f"/>
<circle cx="88.8" cy="150.6" r=".37" fill="none" stroke="#f0f" stroke-width=".17"/>
<circle cx="102.3" cy="150.6" r=".37" fill="#f0f"/>
<circle cx="102.3" cy="150.6" r=".37" fill="none" stroke="#f0f" stroke-width=".17"/>
<circle cx="96.6" cy="150.6" r=".37" fill="#f0f"/>
<circle cx="96.6" cy="150.6" r=".37" fill="none" stroke="#f0f" stroke-width=".17"/>
<circle cx="96.6" cy="140.9" r=".37" fill="#f0f"/>
<circle cx="96.6" cy="140.9" r=".37" fill="none" stroke="#f0f" stroke-width=".17"/>
<text font-size="3.6" x="102.4" y="16.6">Giga SW</text>
<text font-size="3" x="207" y="171">MediaTek Inc.</text>
<text font-size="2.9" fill="#f00" x="256.6" y="167.3">MediaTek Confidential</text>
<text font-size="2.5" x="229.8" y="176">MT7621A</text>
<text font-size="2.4" x="268.4" y="182.4">Henrych.chen</text>
<g font-size="1.7" fill="#000080">
<text x="97.9" y="33.7">U6E</text>
<text x="63.8" y="107.8">R380</text>
<text x="73.4" y="107.8">24KR,1% ESW_REXT</text>
<text x="83.3" y="110.9">TP11</text>
<text x="204.7" y="115.5">L361</text>
<text x="208.5" y="117.4">Bead 0402(300mA)</text>
<text x="54.1" y="125.2">C354</text>
<text x="67.6" y="125.2">C356</text>
<text x="75.4" y="125.2">C357</text>
<text x="83.1" y="125.2">C358</text>
<text x="202.7" y="125.2">C374</text>
<text x="54.1" y="129">0.1uF</text>
<text x="67.6" y="129">0.1uF</text>
<text x="75.4" y="129">0.1uF</text>
<text x="83.1" y="129">0.1uF</text>
<text x="98.5" y="131.7">MT7621A</text>
<text x="164.1" y="129">R381</text>
<text x="173.8" y="129">4.7KR</text>
<text x="202.7" y="129">4.7uF,0603</text>
<text x="42.5" y="140.6">L360</text>
<text x="46.4" y="142.5">0R</text>
<text x="32.9" y="148.3">4.7uF,0603</text>
<text x="34.4" y="144.5">C361</text>
<text x="52.2" y="148.3">4.7uF,0603</text>
<text x="53.7" y="144.5">C362</text>
<text x="63.8" y="144.5">C373</text>
<text x="71.5" y="144.5">C375 C363</text>
<text x="71.5" y="148.3">0.1uF</text>
<text x="88.9" y="144.5">C376</text>
<text x="88.9" y="148.3">0.1uF</text>
<text x="96.6" y="144.5">C379</text>
<text x="96.6" y="148.3">0.1uF</text>
<text x="102.4" y="144.5">C369</text>
<text x="102.4" y="148.3">0.1uF</text>
<text x="108.2" y="144.5">C380</text>
<text x="108.2" y="148.3">0.1uF</text>
<text x="114" y="144.5">C371</text>
<text x="114" y="148.3">0.1uF</text>
<text x="61.8" y="150.3">4.7uF,0603</text>
<text x="77.3" y="150.3">4.7uF,0603</text>
</g>
<g font-size="1.7" fill="#004080">
<text x="128.7" y="37.5">ESW_XO</text>
<text x="129.6" y="39.4">ESW_XI</text>
<text x="97.5" y="47.2">ESW_TXVP_A_P0</text>
<text x="121.5" y="47.2">ESW_TXVP_A_P3</text>
<text x="97.5" y="49.1">ESW_TXVN_A_P0</text>
<text x="97.5" y="51">ESW_TXVP_B_P0</text>
<text x="97.5" y="53">ESW_TXVN_B_P0</text>
<text x="121.3" y="49.1">ESW_TXVN_A_P3</text>
<text x="121.3" y="53">ESW_TXVN_B_P3</text>
<text x="121.5" y="51">ESW_TXVP_B_P3</text>
<text x="97.5" y="54.9">ESW_TXVP_C_P0</text>
<text x="97.5" y="56.8">ESW_TXVN_C_P0</text>
<text x="97.5" y="58.7">ESW_TXVP_D_P0</text>
<text x="121.2" y="56.8">ESW_TXVN_C_P3</text>
<text x="121.3" y="54.9">ESW_TXVP_C_P3</text>
<text x="121.3" y="58.7">ESW_TXVP_D_P3</text>
<text x="97.5" y="60.7">ESW_TXVN_D_P0</text>
<text x="121.2" y="60.7">ESW_TXVN_D_P3</text>
<text x="97.5" y="68.4">ESW_TXVP_A_P1</text>
<text x="97.5" y="70.3">ESW_TXVN_A_P1</text>
<text x="121.3" y="70.3">ESW_TXVN_A_P4</text>
<text x="121.5" y="68.4">ESW_TXVP_A_P4</text>
<text x="97.5" y="72.3">ESW_TXVP_B_P1</text>
<text x="97.5" y="74.2">ESW_TXVN_B_P1</text>
<text x="97.5" y="76.1">ESW_TXVP_C_P1</text>
<text x="121.3" y="74.2">ESW_TXVN_B_P4</text>
<text x="121.3" y="76.1">ESW_TXVP_C_P4</text>
<text x="121.5" y="72.3">ESW_TXVP_B_P4</text>
<text x="97.5" y="78">ESW_TXVN_C_P1</text>
<text x="97.5" y="80">ESW_TXVP_D_P1</text>
<text x="97.5" y="81.9">ESW_TXVN_D_P1</text>
<text x="121.2" y="78">ESW_TXVN_C_P4</text>
<text x="121.2" y="81.9">ESW_TXVN_D_P4</text>
<text x="121.3" y="80">ESW_TXVP_D_P4</text>
<text x="97.5" y="89.6">ESW_TXVP_A_P2</text>
<text x="122.8" y="85.8">ESW_P0_LED_0</text>
<text x="122.8" y="87.7">ESW_P0_LED_1</text>
<text x="122.8" y="89.6">ESW_P1_LED_0</text>
<text x="97.5" y="91.6">ESW_TXVN_A_P2</text>
<text x="97.5" y="93.5">ESW_TXVP_B_P2</text>
<text x="97.5" y="95.4">ESW_TXVN_B_P2</text>
<text x="122.8" y="93.5">ESW_P2_LED_0</text>
<text x="97.5" y="97.3">ESW_TXVP_C_P2</text>
<text x="97.5" y="99.3">ESW_TXVN_C_P2</text>
<text x="97.5" y="101.2">ESW_TXVP_D_P2</text>
<text x="122.8" y="97.3">ESW_P3_LED_0</text>
<text x="122.8" y="101.2">ESW_P4_LED_0</text>
<text x="97.5" y="103.1">ESW_TXVN_D_P2</text>
<text x="97.5" y="107">AVDD33_PLL_1</text>
<text x="122" y="105.1">AVDD10_AFE_P0</text>
<text x="122" y="107">AVDD10_AFE_P1</text>
<text x="97.5" y="108.9">ESW_REXT</text>
<text x="97.5" y="110.9">ESW_TANA</text>
<text x="97.5" y="112.8">AVDD10</text>
<text x="122" y="110.9">AVDD10_AFE_P3</text>
<text x="122" y="112.8">AVDD10_AFE_P4</text>
<text x="122" y="108.9">AVDD10_AFE_P2</text>
<text x="97.5" y="116.6">AVDD33_LD_P0</text>
<text x="97.5" y="118.6">AVDD33_LD_P1</text>
<text x="124.5" y="116.6">DVDD33_IO_4</text>
<text x="124.5" y="118.6">DVDD33_IO_4</text>
<text x="97.5" y="120.5">AVDD33_LD_P2</text>
<text x="97.5" y="122.4">AVDD33_LD_P3</text>
<text x="97.5" y="124.4">AVDD33_LD_P4</text>
<text x="124.5" y="120.5">DVDD33_IO_4</text>
<text x="125.9" y="124.4">A_POR_BPS</text>
<text x="132.8" y="126.3">SCL</text>
</g>
<g font-size="1.7">
<text x="138.5" y="36.3">V8</text>
<text x="138.5" y="38.2">V7</text>
<text x="93" y="47.8">R5</text>
<text x="93.1" y="45.9">T5</text>
<text x="138.5" y="45.9">W8</text>
<text x="138.5" y="47.8">Y8</text>
<text x="93" y="49.8">R2</text>
<text x="93" y="51.7">R3</text>
<text x="93.1" y="53.6">T2</text>
<text x="138.5" y="49.8">W9</text>
<text x="138.5" y="51.7">Y9</text>
<text x="138.5" y="53.6">Y10</text>
<text x="93" y="59.4">U2</text>
<text x="93" y="57.5">U1</text>
<text x="93.1" y="55.6">T3</text>
<text x="138.5" y="55.6">AA10</text>
<text x="138.5" y="57.5">V10</text>
<text x="138.5" y="59.4">W10</text>
<text x="93" y="69.1">U4</text>
<text x="93.1" y="71">V2</text>
<text x="93.1" y="67.1">T4</text>
<text x="138.5" y="67.1">AA11</text>
<text x="138.5" y="69.1">Y11</text>
<text x="138.5" y="71">Y12</text>
<text x="92.5" y="74.9">W1</text>
<text x="92.5" y="76.8">W2</text>
<text x="93.1" y="72.9">V3</text>
<text x="138.5" y="72.9">W12</text>
<text x="138.5" y="74.9">AA13</text>
<text x="138.5" y="76.8">Y13</text>
<text x="93.1" y="78.7">Y1</text>
<text x="93.1" y="80.7">Y2</text>
<text x="138.5" y="78.7">Y14</text>
<text x="138.5" y="80.7">W14</text>
<text x="91.9" y="88.4">AA2</text>
<text x="138.5" y="84.5">AA17</text>
<text x="138.5" y="86.4">W16</text>
<text x="138.5" y="88.4">Y16</text>
<text x="91.9" y="90.3">AA3</text>
<text x="92.5" y="94.2">W3</text>
<text x="93.1" y="92.2">Y3</text>
<text x="138.5" y="92.2">W15</text>
<text x="92.5" y="96.1">W6</text>
<text x="92.5" y="100">W7</text>
<text x="93.1" y="98">Y6</text>
<text x="93.1" y="101.9">Y7</text>
<text x="138.5" y="96.1">AA15</text>
<text x="138.5" y="100">Y15</text>
<text x="92.5" y="107.7">W5</text>
<text x="93" y="105.7">U8</text>
<text x="138.5" y="103.8">N6</text>
<text x="138.5" y="105.7">P6</text>
<text x="138.5" y="107.7">N8</text>
<text x="164.1" y="104.7">+1.0VE</text>
<text x="62.6" y="112.4">+1.0VE</text>
<text x="90.2" y="109.6">1</text>
<text x="93" y="111.5">R6</text>
<text x="93.1" y="109.6">V5</text>
<text x="138.5" y="109.6">P8</text>
<text x="138.5" y="111.5">R8</text>
<text x="200.2" y="111.3">3.3VD</text>
<text x="217.8" y="111.3">3.3VA</text>
<text x="93" y="119.3">U7</text>
<text x="93" y="115.4">U5</text>
<text x="93" y="117.3">U6</text>
<text x="138.5" y="115.4">U12</text>
<text x="138.5" y="117.3">U13</text>
<text x="138.5" y="119.3">F15</text>
<text x="40.6" y="124">3.3VA</text>
<text x="92" y="123.1">U10</text>
<text x="93" y="121.2">U9</text>
<text x="138.5" y="123.1">T12</text>
<text x="138.5" y="125.1">T13</text>
<text x="157.8" y="124.8">3.3VD</text>
<text x="36.7" y="136.7">1.0VD</text>
<text x="111.6" y="136.4">+1.0VE</text>
<text x="222" y="173.4">Title</text>
<text x="233" y="171.5">Hsinchu,Taiwan 300, R.O.C.</text>
<text x="233.3" y="169.8">No.1, Dusing Rd. 1, Hsinchu Science Park</text>
<text x="222.5" y="179.6">Size</text>
<text x="228.2" y="179.4">Document Number</text>
<text x="265.5" y="179.4">Drawn</text>
<text x="286.1" y="179.2">Rev</text>
<text x="222.6" y="185">Date:</text>
<text x="224" y="182.1">B</text>
<text x="229.8" y="181.1">MT7621A</text>
<text x="231.7" y="185">Thursday, April 23, 2015</text>
<text x="265.5" y="185">Sheet</text>
<text x="274.4" y="185">5</text>
<text x="280.5" y="185">of</text>
<text x="286.5" y="185">19</text>
<text x="287.7" y="181.4">V41</text>
</g>
<g font-size="1.7" fill="#f00">
<text x="52" y="46.8">12 ESW_TXVP_A_P0</text>
<text x="75.7" y="46">ESW_TXVP_A_P0</text>
<text x="75.7" y="47.9">ESW_TXVN_A_P0</text>
<text x="145.2" y="46">ESW_TXVP_A_P3</text>
<text x="145.2" y="47.9">ESW_TXVN_A_P3</text>
<text x="164.3" y="47.2">ESW_TXVP_A_P3 12</text>
<text x="51.8" y="48.7">12 ESW_TXVN_A_P0</text>
<text x="51.8" y="52.6">12 ESW_TXVN_B_P0</text>
<text x="52" y="50.7">12 ESW_TXVP_B_P0</text>
<text x="75.7" y="49.8">ESW_TXVP_B_P0</text>
<text x="75.7" y="51.8">ESW_TXVN_B_P0</text>
<text x="75.7" y="53.7">ESW_TXVP_C_P0</text>
<text x="145.2" y="49.8">ESW_TXVP_B_P3</text>
<text x="145.2" y="51.8">ESW_TXVN_B_P3</text>
<text x="145.2" y="53.7">ESW_TXVP_C_P3</text>
<text x="164.3" y="49.1">ESW_TXVN_A_P3 12</text>
<text x="164.3" y="51.1">ESW_TXVP_B_P3 12</text>
<text x="164.3" y="53">ESW_TXVN_B_P3 12</text>
<text x="51.6" y="56.4">12 ESW_TXVN_C_P0</text>
<text x="51.8" y="54.5">12 ESW_TXVP_C_P0</text>
<text x="51.8" y="58.4">12 ESW_TXVP_D_P0</text>
<text x="75.7" y="55.6">ESW_TXVN_C_P0</text>
<text x="75.7" y="57.5">ESW_TXVP_D_P0</text>
<text x="75.7" y="59.5">ESW_TXVN_D_P0</text>
<text x="145.2" y="55.6">ESW_TXVN_C_P3</text>
<text x="145.2" y="57.5">ESW_TXVP_D_P3</text>
<text x="145.2" y="59.5">ESW_TXVN_D_P3</text>
<text x="164.3" y="54.9">ESW_TXVP_C_P3 12</text>
<text x="164.3" y="56.9">ESW_TXVN_C_P3 12</text>
<text x="164.3" y="58.8">ESW_TXVP_D_P3 12</text>
<text x="51.6" y="60.3">12 ESW_TXVN_D_P0</text>
<text x="164.3" y="60.7">ESW_TXVN_D_P3 12</text>
<text x="51.8" y="70">12 ESW_TXVN_A_P1</text>
<text x="52" y="68">12 ESW_TXVP_A_P1</text>
<text x="52" y="71.9">12 ESW_TXVP_B_P1</text>
<text x="75.7" y="67.2">ESW_TXVP_A_P1</text>
<text x="75.7" y="69.1">ESW_TXVN_A_P1</text>
<text x="75.7" y="71.1">ESW_TXVP_B_P1</text>
<text x="145.2" y="67.2">ESW_TXVP_A_P4</text>
<text x="145.2" y="69.1">ESW_TXVN_A_P4</text>
<text x="145.2" y="71.1">ESW_TXVP_B_P4</text>
<text x="164.3" y="68.4">ESW_TXVP_A_P4 12</text>
<text x="164.3" y="70.4">ESW_TXVN_A_P4 12</text>
<text x="51.6" y="77.7">12 ESW_TXVN_C_P1</text>
<text x="51.8" y="73.8">12 ESW_TXVN_B_P1</text>
<text x="51.8" y="75.7">12 ESW_TXVP_C_P1</text>
<text x="75.7" y="73">ESW_TXVN_B_P1</text>
<text x="75.7" y="74.9">ESW_TXVP_C_P1</text>
<text x="75.7" y="76.8">ESW_TXVN_C_P1</text>
<text x="145.2" y="73">ESW_TXVN_B_P4</text>
<text x="145.2" y="74.9">ESW_TXVP_C_P4</text>
<text x="145.2" y="76.8">ESW_TXVN_C_P4</text>
<text x="164.3" y="72.3">ESW_TXVP_B_P4 12</text>
<text x="164.3" y="74.2">ESW_TXVN_B_P4 12</text>
<text x="164.3" y="76.2">ESW_TXVP_C_P4 12</text>
<text x="51.6" y="81.5">12 ESW_TXVN_D_P1</text>
<text x="51.8" y="79.6">12 ESW_TXVP_D_P1</text>
<text x="75.7" y="78.8">ESW_TXVP_D_P1</text>
<text x="75.7" y="80.7">ESW_TXVN_D_P1</text>
<text x="145.2" y="78.8">ESW_TXVP_D_P4</text>
<text x="145.2" y="80.7">ESW_TXVN_D_P4</text>
<text x="164.3" y="78.1">ESW_TXVN_C_P4 12</text>
<text x="164.3" y="80">ESW_TXVP_D_P4 12</text>
<text x="164.3" y="81.9">ESW_TXVN_D_P4 12</text>
<text x="52" y="89.3">12 ESW_TXVP_A_P2</text>
<text x="75.7" y="88.4">ESW_TXVP_A_P2</text>
<text x="145.2" y="84.6">ESW_P0_LED_0</text>
<text x="145.2" y="86.5">ESW_P0_LED_1</text>
<text x="145.2" y="88.4">ESW_P1_LED_0</text>
<text x="164.3" y="85.8">ESW_P0_LED_0</text>
<text x="164.3" y="87.7">ESW_P0_LED_1</text>
<text x="164.3" y="89.7">ESW_P1_LED_0</text>
<text x="179" y="85.8">7,9</text>
<text x="179" y="87.7">9</text>
<text x="179" y="89.7">7,9</text>
<text x="51.8" y="91.2">12 ESW_TXVN_A_P2</text>
<text x="51.8" y="95">12 ESW_TXVN_B_P2</text>
<text x="52" y="93.1">12 ESW_TXVP_B_P2</text>
<text x="75.7" y="90.4">ESW_TXVN_A_P2</text>
<text x="75.7" y="92.3">ESW_TXVP_B_P2</text>
<text x="75.7" y="94.2">ESW_TXVN_B_P2</text>
<text x="145.2" y="92.3">ESW_P2_LED_0</text>
<text x="164.3" y="93.5">ESW_P2_LED_0</text>
<text x="179" y="93.5">7,9</text>
<text x="51.6" y="98.9">12 ESW_TXVN_C_P2</text>
<text x="51.8" y="97">12 ESW_TXVP_C_P2</text>
<text x="51.8" y="100.8">12 ESW_TXVP_D_P2</text>
<text x="75.7" y="96.1">ESW_TXVP_C_P2</text>
<text x="75.7" y="98.1">ESW_TXVN_C_P2</text>
<text x="75.7" y="100">ESW_TXVP_D_P2</text>
<text x="75.7" y="101.9">ESW_TXVN_D_P2</text>
<text x="145.2" y="96.1">ESW_P3_LED_0</text>
<text x="145.2" y="100">ESW_P4_LED_0</text>
<text x="164.3" y="97.4">ESW_P3_LED_0</text>
<text x="164.3" y="101.2">ESW_P4_LED_0</text>
<text x="179" y="97.4">7,9</text>
<text x="179" y="101.2">7,9</text>
<text x="51.6" y="102.8">12 ESW_TXVN_D_P2</text>
<text x="156.8" y="134.7">A_POR_BPS</text>
</g>
<g font-size="1.5">
<text x="272.8" y="171.5">Fax:+886-3-578-7610</text>
<text x="273" y="169.8">TEL:+886-3-567-0766</text>
</g>
<g font-size="1.4">
<text x="30.9" y="1.4">5</text>
<text x="88.9" y="1.4">4</text>
<text x="146.8" y="1.4">3</text>
<text x="204.7" y="1.4">2</text>
<text x="262.6" y="1.4">1</text>
<text x=".5" y="26.1">D</text>
<text x="292.1" y="26.1">D</text>
<text x=".5" y="71.9">C</text>
<text x="292.1" y="71.9">C</text>
<text x=".5" y="117.8">B</text>
<text x="292.1" y="117.8">B</text>
<text x=".5" y="163.6">A</text>
<text x="292.1" y="163.6">A</text>
<text x="30.9" y="186.8">5</text>
<text x="88.9" y="186.8">4</text>
<text x="146.8" y="186.8">3</text>
<text x="204.7" y="186.8">2</text>
<text x="262.6" y="186.8">1</text>
</g>
</svg>
